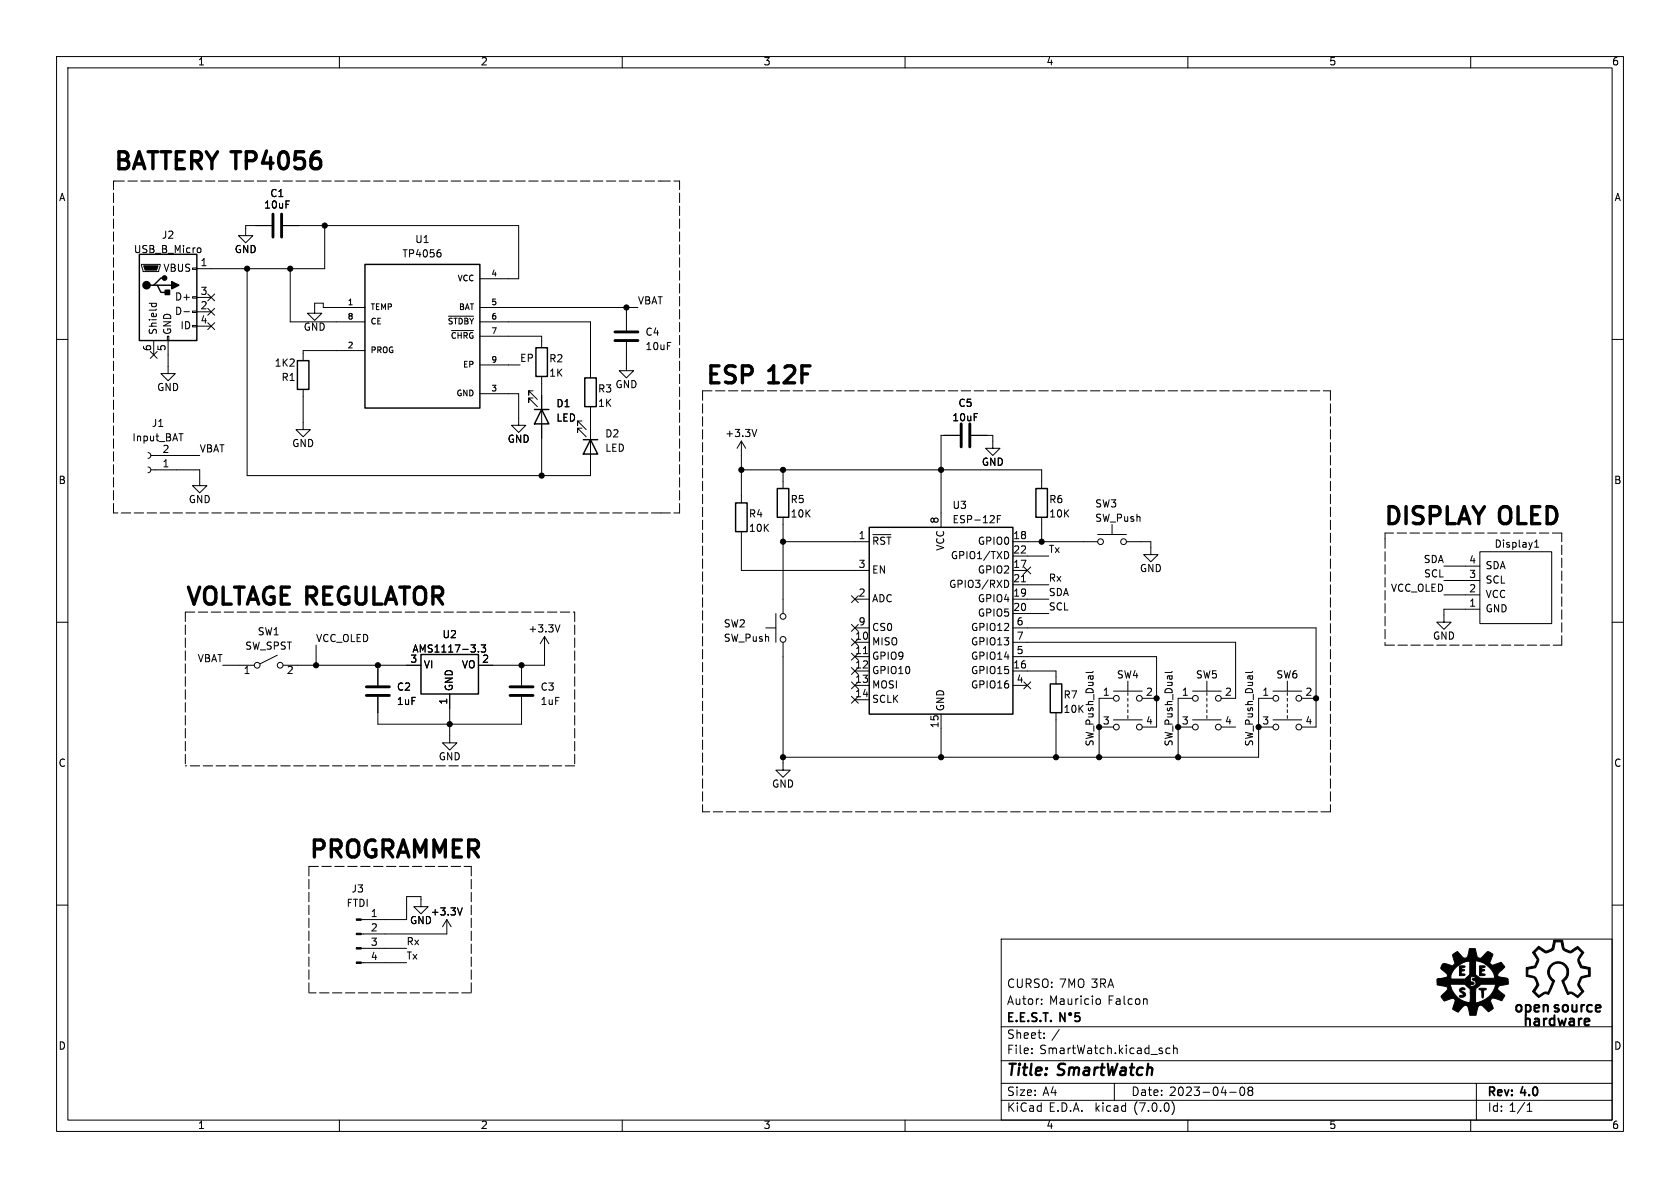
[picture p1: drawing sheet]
<svg xmlns="http://www.w3.org/2000/svg" width="297mm" height="210mm" viewBox="0 0 297 210" stroke-linecap="round" stroke-linejoin="round" font-family="sans-serif">
<g fill="none" stroke="#000" stroke-width=".18">
<path d="M10 10h277v190h-277zM12 12h273v186h-273zM60 10v2M110 10v2M160 10v2M210 10v2M260 10v2M48 39.9h-4.6v1.8h1.3l-1.3 1.2-1.2-1.2h1.2M50 39.9h41.7v9.4h-6.9M57.4 39.9v7.6h-22.6M10 60h2M25 46.7h3.3v.3l-.2 1h-2.8z"/>
<path d="M26.4 53.6h1.2M26.9 53.6l-.1 .4M27.6 53.6v.4M29.6 59.4h.2v.8h-.2zM32.5 55.1h1M34 57.5h.8v.3h-.8zM34 55h.8v.2h-.8zM34 52.5h.8v.2h-.8zM34 47.4h.8v.2h-.8zM34.8 55.1h2.5M34.8 52.6h2.5M34.8 57.7h2.5"/>
<path d="M35.1 43.8l.3 .1 .1 .2v.4l-.4 .2M36.7 57l1.2 1.3M36.7 54.5l1.2 1.2M36.7 52l1.2 1.2M37.9 57l-1.2 1.3M37.9 54.5l-1.2 1.2M37.9 52l-1.2 1.2M43.7 47.5v36.6h60.7v-12.2M51.3 47.5v9.4h13.2M64.5 54.4h-7.4v-.8h-1.5v1.8h1.3l-1.3 1.2-1.2-1.2h1.2M77.6 44.2h.3M77.7 44.6l.3 .3v.3l-.3 .2"/>
<path d="M79.3 55.9h4.4M79.8 58.4h3.9M79.9 56.3h-.4l-.1 .3M80.1 58.8l-.2 .4M80.2 56.3h.6M80.5 58.8v.1M80.5 56.3v1M81 58.8v1M81.5 58.8v1M81.7 56.7l-.2-.4h-.3v1M82 58.8v1M82.5 58.8l.1 .3"/>
<path d="M82.7 56.6l-.1-.3h-.4v1M83 56.3l.4 .5 .3-.5M83.2 58.8l-.2 .4M84.8 54.4h28M84.8 56.9h19.6v9.9M84.8 59.4h11v2.1M110.7 54.4v4M285 60h2M26.6 62.1l1.2 1.2M27.2 60.2v2.5M27.8 62.1l-1.2 1.2M29.7 60.2v5.8h1.3l-1.3 1.3-1.3-1.3h1.3"/>
<path d="M31.6 76.7h.8M53.6 68.8v7.1h1.3l-1.3 1.3-1.3-1.3h1.3M64.5 62h-10.9v1.8M84.8 69.6h6.9v5.6h1.3l-1.3 1.3-1.3-1.3h1.3M84.8 64.5h7.1M94.2 69.1h-.7v.8v-.8l1.5 1.5M94.2 70.4h-.7v.7v-.7l1.5 1.5M95.8 66.5v17.6M102.9 74.4h-.8v.8v-.8l1.5 1.5M102.9 75.7h-.8v.8v-.8l1.5 1.5M110.7 60.5v5h1.3l-1.3 1.3-1.2-1.3h1.2M131.1 78v10.9"/>
<path d="M131.1 78l-.8 1.2M131.1 78l.7 1.2M133.8 75.9l-.4 1.3M169.7 77h-3.3v16.2M171.7 77h3.8v2.2h1.3l-1.3 1.3-1.3-1.3h1.3M26.2 80l.3 .2 .2 .3-.2 .4-.3 .1M26.2 82.6l.3 .1 .2 .4-.2 .3-.3 .2M26.7 83.1h8.6v2.8h1.3l-1.3 1.2-1.3-1.2h1.3M26.7 80.5h8.6M131.1 83.1h53v3.3M131.1 94v6.8h22.6M138.4 95.8h15.3"/>
<path d="M138.4 83.1v3.3M138.4 91.4v17.1M154.3 94.5h3.2M155.2 95.4l-.1-.4h-.6v1.2M156.4 95h-.5l-.2 .3M156.8 95h.7M157.1 95v1.2M176.3 91.7h.4M176.9 91.1h-.6v1.3M177.9 97.5a.68 .68 0 0 1 .4 .6 .68 .68 0 0 1-.4 .7M179.1 95.8h15M179.1 98.3h6.3"/>
<path d="M184.1 91.4v4.4M194.1 94.5h5M196.6 92.7v1.8M199.1 95.8h4.4v2.2h1.2l-1.2 1.3-1.3-1.3h1.3M244.9 94.2v1.1M261.6 97.5h12.7v12.7h-12.7zM271.3 96.7h.7M271.3 95.8l.4-.3v1.2M10 110h2M39.4 117.6h5.6M49 115.8l-3 1.5M50 117.6h24.4"/>
<path d="M55.9 114v3.6M66.8 117.6v3.6M84.6 115.2v.1M85.1 114h.8l-.5 .5 .4 .1v.6l-.2 .1-.5-.1M92.2 117.6v3.6M96.3 112.5v5.1h-11.7M96.3 112.5l-.8 1.3M96.3 112.5l.7 1.3M99 110.4l-.4 1.3M135.4 111h1.8M137.2 108.5v5M138.4 113.5v22.6h1.3l-1.3 1.3-1.2-1.3h1.2"/>
<path d="M150.5 110.4l1.2 1.2M150.5 112.9l1.2 1.2M150.5 115.5l1.2 1.2M150.5 118l1.2 1.2M150.5 105.3l1.2 1.2M151.1 111h2.6M151.1 113.5h2.6M151.1 116.1h2.6M151.1 118.6h2.6M151.1 105.9h2.6M151.7 110.4l-1.2 1.2M151.7 112.9l-1.2 1.2"/>
<path d="M151.7 115.5l-1.2 1.2M151.7 118l-1.2 1.2M151.7 105.3l-1.2 1.2M152.6 115.5h.8M177.6 102.6a.64 .64 0 0 1 .7 .6 .64 .64 0 0 1-.7 .6M179.1 113.5h39.3v9.9h-2.5M179.1 116.1h25.4v12.4h-2.6M179.1 111h53.6v17.5h-2.6M179.1 118.6h7.6v2.3M179.1 100.8h2.5M179.1 105.9h6.3M179.1 108.5h6.3"/>
<path d="M179.1 103.4h6.3M180.6 102.8h.7M181 100.2l1.2 1.2M182.2 100.2l-1.2 1.2M193.3 118.7l-.2 .2h-1.1M207.2 118.7l-.2 .2h-1M221.4 118.7l-.1 .2h-1.1M255.3 105.2h6.3M255.3 102.6h6.3M255.3 100.1h6.3M261.6 107.7h-6.3v2.3h1.2l-1.2 1.3-1.3-1.3h1.3M285 110h2"/>
<path d="M66.8 123.2v4.8h25.4v-4.8M79.5 122.7v8.6h1.3l-1.3 1.3-1.3-1.3h1.3M150.5 120.5l1.2 1.3M150.5 123.1l1.2 1.2M151.1 121.2h2.6M151.1 123.7h2.6M151.7 120.5l-1.2 1.3M151.7 123.1l-1.2 1.2M166.4 126.2v7.7M179.1 121.2h2.5M181 120.5l1.2 1.3M182.2 120.5l-1.2 1.3"/>
<path d="M186.7 126v7.9M194.3 128.5h2.5M196.8 127.3h5.1M196.8 122.2h5.1M196.8 123.4h-2.5v10.5M199.4 120.4v1.8M199.4 122.4v.5M199.4 123.4v.6M199.4 124.5v.5M199.4 125.5v.5M199.4 126.5v.5M201.9 123.4h2.6"/>
<path d="M208.3 128.5h2.5M210.8 127.3h5.1M210.8 122.2h5.1M210.8 123.4h-2.5v10.5M213.4 120.4v1.8M213.4 122.4v.5M213.4 123.4v.6M213.4 124.5v.5M213.4 125.5v.5M213.4 126.5v.5M215.9 128.5h2.5M222.5 128.5h2.5"/>
<path d="M225 127.3h5.1M225 122.2h5.1M225 123.4h-2.5v10.5h-84.1M227.6 120.4v1.8M227.6 122.4v.5M227.6 123.4v.6M227.6 124.5v.5M227.6 125.5v.5M227.6 126.5v.5M230.1 123.4h2.6M10 160h2M285 160h2"/>
<path d="M63.9 170.2h8M63.9 167.6h8M74.4 160.3h-1.2l1.2 1.2 1.3-1.2h-1.3v-1.8h-2.5v4.1h-8M79 162.6v2.5h-15.1M79 162.6l-.8 1.2M79 162.6l.8 1.2M81.7 160.5l-.4 1.3M177 166h108v32h-108zM184.1 177.4v.2M184.1 176.6v.2M193.9 176.6h.4l.2 .2v.6l-.2 .2-.4-.1M202.7 176.6l.1 1"/>
<path d="M60 198v2M110 198v2M160 198v2M177 194.5h108M177 191.5h108M177 187.5h108M177 181.5h108M182.4 186.1v.2M182.4 185.3v.2M184.6 183.4v.2M184.6 182.6v.2M197 191.5v3"/>
<path d="M206.8 185.3h-.4l-.3 .2v.5l.2 .2h.5M207.2 194.8a1.74 1.74 0 0 1 0 2.2M207.5 185.4l.2-.1h.3l.1 1M207.5 184.8v1.5M210 198v2M217.4 193.1h1.1M219.4 192.2h.1a.81 .81 0 0 1 .6 .6 .81 .81 0 0 1-.3 .8l-.1 .1a.81 .81 0 0 1-.6-.7 .81 .81 0 0 1 .3-.8zM220.9 192.8l-.3-.3 .3-.3h.3l.3 .2-.3 .4M220.9 192.8l-.3 .3 .1 .4 .2 .2h.3l.3-.3-.1-.5-.2-.1M220.9 192.8h.3M260 198v2M261 191.5v6.5"/>
<path d="M270 196.5h.8M270 195.4l.4-.4v1.5"/>
<circle cx="194.6" cy="95.8" r=".51"/>
<circle cx="198.6" cy="95.8" r=".51"/>
<circle cx="45.5" cy="117.6" r=".51"/>
<circle cx="49.5" cy="117.6" r=".51"/>
<circle cx="138.4" cy="113" r=".51"/>
<circle cx="138.4" cy="109" r=".51"/>
<circle cx="197.4" cy="123.4" r=".51"/>
<circle cx="197.4" cy="128.5" r=".51"/>
<circle cx="201.4" cy="123.4" r=".51"/>
<circle cx="201.4" cy="128.5" r=".51"/>
<circle cx="211.3" cy="123.4" r=".51"/>
<circle cx="211.3" cy="128.5" r=".51"/>
<circle cx="215.4" cy="123.4" r=".51"/>
<circle cx="215.4" cy="128.5" r=".51"/>
<circle cx="225.6" cy="123.4" r=".51"/>
<circle cx="225.6" cy="128.5" r=".51"/>
<circle cx="229.6" cy="123.4" r=".51"/>
<circle cx="229.6" cy="128.5" r=".51"/>
</g>
<g fill="none" stroke="#000" stroke-width=".3">
<path d="M188.3 179.1v1.5l-.9-1.5v1.5M190.8 179.1h-.7l-.1 .7 .3-.2 .5 .1 .1 .2-.1 .5-.2 .2-.6-.2"/>
<circle cx="189.2" cy="179.3" r=".21"/>
</g>
<g fill="#000" stroke="#000" stroke-width=".18">
<path d="M25.4 47h2.5l-.2 .8h-2zM63 170.1h.9v.2h-.9zM63 167.5h.9v.3h-.9zM63 165h.9v.2h-.9zM63 162.4h.9v.3h-.9zM258.1 174.8h.1a.47 .47 0 0 1 .8 .1h-.6l-.1 .1 .8 .7a.65 .65 0 0 1-.4 .6 .65 .65 0 0 1-.7-.2l.7-.3-.6-.5-.1-.2zM258 170.7l1 .1-.1 .2-.6 .2 .6 .3-.5 .2-.1 .2 .1 .2 .5 .1 .1 .2-1 .1zM255 170.5l.4-.2 1.4 .5 .4-.5-.4-1.5 .9-.6 .5 .6a.76 .76 0 0 0 1.2 .4l.4-1.5h1l.3 1.2a.52 .52 0 0 0 .8 .4l1-1.1a1.13 1.13 0 0 1 1 .6l-.6 1.4 .3 .3 .2 .2 1.6-.6 .6 .8-1.2 1.3a.36 .36 0 0 0 .3 .5l1.5 .3v1l-.8 .1a.73 .73 0 0 0-1 .9l1.2 1-.5 .9-1.6-.5-.3 .3-.1 .4 .5 1.1-.3 .3-.6 .4-1.1-1.1-.4-.1-.3 .4-.4 1.4h-1.1l-.2-1.1a.61 .61 0 0 0-.6-.7 2.81 2.81 0 0 0-1.2 1.2l-1-.5 .4-1.2a.47 .47 0 0 0-.1-.6 .47 .47 0 0 0-.6 0l-1.2 .4-.6-.8 .7-.7a.84 .84 0 0 0 .5-1l-1.8-.4v-.1h2.3a3.8 3.8 0 0 0 3.4 3.2l.1-.4v-1.3h1v1.8a4.2 4.2 0 0 0 3.5-3.3h-2.6l-.9 .7v.8h-1l-.1-.8-.6-.6h.6a.61 .61 0 0 0 1.1 0 .61 .61 0 0 0-.6-.9l-.1-.1 .6-.2v-.2h-.9l.1 .8 .5 .1 .1 .2v.2h-.4a1.23 1.23 0 0 1-1.2 0h-4.9l-.1-.9h5l.8-.8h1.1l.5 .4a.87 .87 0 0 0 1 .2h1.9a3.5 3.5 0 0 0-3.4-3v2.4h-1.1v-2.4a3.6 3.6 0 0 0-3.3 2.8v.4h-2.3l1.5-.4 .2-.1-.1-.4-1.1-1zM261.5 174.8l1-.1 .3 .2-.5 .2-.2 1.3-.1-.2-.1-1.1-.4-.2zM261.6 170.7l.9 .1v.2l-.6 .2 .6 .3-.5 .2-.1 .4 .6 .1v.2l-.9 .1zM272 167.3l1.3 .8 .8-.3a.92 .92 0 0 0 .5-1l.1-.6h1.6l.2 1.5 1.1 .5 1.3-.9 1.1 1.1-.9 1.2 .5 1.2 1.2 .2v.9v-.6l-1.3-.2-.3-.5a1.14 1.14 0 0 1 0-1.6l.4-.6-.7-.7-.9 .6a1.45 1.45 0 0 1-1.6-.4l-.4-1.4h-1l-.1 .6a1.16 1.16 0 0 1-1.2 1.3 .85 .85 0 0 1-1.1-.3l-.5-.4-.1 .1-.7 .6 .4 .6a.99 .99 0 0 1 .1 1.5l-.3 .6-1.4 .2v1.1l.5 .1a1.25 1.25 0 0 1 1.3 1.2l.2 .4-.8 1.2 .8 .7 .9-.6h.7l.8-1.9a1.89 1.89 0 0 1 0-3.2 1.89 1.89 0 0 1 2.8 1.5v.1a1.89 1.89 0 0 1-.8 1.6l.7 1.9h.7l1 .6 .8-.7-.6-.8a1.18 1.18 0 0 1 .2-1.4 1.21 1.21 0 0 1 1.3-.7l.2-.1v-1.3l.3 .1v1.5l-.7 .1a1.04 1.04 0 0 0-1.1 1.1v.3l.7 1.2-1.1 1.1-.8-.6a.84 .84 0 0 0-1 0l-1-2.4a1.66 1.66 0 0 0 .9-1.7 1.66 1.66 0 0 0-1.2-1.4 1.62 1.62 0 0 0-1.8 1.1 1.62 1.62 0 0 0 .9 2l-1.1 2.4a.91 .91 0 0 0-1.2 .2l-.6 .4-.4-.5-.7-.6 .4-.6a1.18 1.18 0 0 0 .2-1.3 1.18 1.18 0 0 0-1.1-.7l-.6-.1v-1.6l1.5-.3 .5-1.1-.9-1.2z"/>
<circle cx="57.4" cy="39.9" r=".46"/>
<circle cx="43.7" cy="47.5" r=".46"/>
<circle cx="51.3" cy="47.5" r=".46"/>
<circle cx="110.7" cy="54.4" r=".46"/>
<circle cx="95.8" cy="84.1" r=".46"/>
<circle cx="131.1" cy="83.1" r=".46"/>
<circle cx="138.4" cy="95.8" r=".46"/>
<circle cx="138.4" cy="83.1" r=".46"/>
<circle cx="166.4" cy="83.1" r=".46"/>
<circle cx="184.1" cy="95.8" r=".46"/>
<circle cx="55.9" cy="117.6" r=".46"/>
<circle cx="66.8" cy="117.6" r=".46"/>
<circle cx="92.2" cy="117.6" r=".46"/>
<circle cx="79.5" cy="128" r=".46"/>
<circle cx="138.4" cy="133.9" r=".46"/>
<circle cx="166.4" cy="133.9" r=".46"/>
<circle cx="186.7" cy="133.9" r=".46"/>
<circle cx="194.3" cy="133.9" r=".46"/>
<circle cx="194.3" cy="128.5" r=".46"/>
<circle cx="204.5" cy="123.4" r=".46"/>
<circle cx="208.3" cy="133.9" r=".46"/>
<circle cx="208.3" cy="128.5" r=".46"/>
<circle cx="222.5" cy="128.5" r=".46"/>
<circle cx="232.7" cy="123.4" r=".46"/>
</g>
<path d="M280.9 181.2h-.2" fill="none" stroke="#000" stroke-width=".36"/>
<path d="M48.3 37.8v4.1M49.8 37.8v4.1M108.7 58.7h4.1M108.7 60.2h4.1M169.9 74.9v4.1M171.4 74.9v4.1M64.8 122.9h4M64.8 121.4h4M90.2 122.9h4M90.2 121.4h4" fill="none" stroke="#000" stroke-width=".51"/>
<g fill="none" stroke="#000" stroke-width=".25">
<path d="M24.6 45h10.2v15.2h-10.2zM27.2 50.4h.6l.6 1.3h1.3M27.8 50.4h2.6M29.1 49.1h-.7l-1.2 1.3h-.7M64.5 46.7h20.3v25.4h-20.3zM52.6 63.8h2v5h-2zM94.5 72.4h2.5M94.7 61.5h2.1v5h-2.1zM95.8 72.4l1.2 2.5h-2.5zM103.1 77.7h2.6M103.4 66.8h2v5.1h-2zM104.4 77.7l1.3 2.6h-2.6z"/>
<path d="M130 88.9h2.1v5.1h-2.1zM137.4 86.4h2v5h-2zM153.7 93.2h25.4v33h-25.4zM183.1 86.4h2.1v5h-2.1zM74.4 115.7h10.2v7h-10.2zM185.7 120.9h2v5.1h-2z"/>
</g>
<g fill="#000" stroke="#000" stroke-width=".25">
<path d="M29.2 51.3h.8v.8h-.8zM30.4 49.8l1.2 .6-1.2 .7z"/>
<circle cx="25.9" cy="50.4" r=".63"/>
<circle cx="29.1" cy="49.1" r=".38"/>
</g>
<g fill="none" stroke="#000" stroke-width=".18" stroke-dasharray="1.7 .6">
<path d="M20.3 32h96.5M116.8 32h3.3M124.2 69.1v74.4M124.2 69.1h111M235.2 69.1v74.4M20.1 90.7v-58.7M116.8 90.7h3.3M116.8 90.7h-96.7M120.1 90.7v-58.7M244.9 95.3v18.7M276.1 94.2h-31.2M32.8 108.2v27.2"/>
<path d="M32.8 108.2h68.8M101.6 108.2v27.2M244.9 114h31.2M276.1 114v-19.8M101.6 135.4h-68.8M54.6 153.2v22.3M54.6 153.2h28.7M83.3 153.2v22.3M235.2 143.5h-111M83.3 175.5h-28.7"/>
</g>
<g font-size="4.2">
<text x="20.3" y="30.5">BATTERY TP4056</text>
<text x="125" y="68.3">ESP 12F</text>
<text x="244.9" y="93.2">DISPLAY OLED</text>
<text x="33" y="107.4">VOLTAGE REGULATOR</text>
<text x="54.9" y="152.1">PROGRAMMER</text>
</g>
<g font-size="2.8">
<text x="178" y="190.8">Title:</text>
<text x="187.1" y="190.8">SmartWatch</text>
</g>
<g font-size="2.5">
<text x="267.4" y="179.5">open source</text>
<text x="269" y="181.9">hardware</text>
</g>
<g font-size="2.1">
<text x="178" y="177.9">Autor:</text>
<text x="178" y="174.9">CURSO: 7MO 3RA</text>
<text x="185.5" y="177.9">Mauricio</text>
<text x="195.9" y="177.9">Falcon</text>
<text x="178" y="183.9">Sheet:</text>
<text x="178" y="181.1">E.E.S.T.</text>
<text x="185.9" y="183.9">/</text>
<text x="178" y="186.6">File:</text>
<text x="183.8" y="186.6">SmartWatch.kicad_sch</text>
<text x="178" y="196.8">KiCad</text>
<text x="178" y="194">Size:</text>
<text x="184.3" y="194">A4</text>
<text x="185.4" y="196.8">E.D.A.</text>
<text x="193.7" y="196.8">kicad</text>
<text x="200" y="194">Date:</text>
<text x="200.6" y="196.8">(7.0.0)</text>
<text x="206.7" y="194">2023-04-08</text>
<text x="263" y="194.2">Rev:</text>
<text x="263" y="196.8">Id: 1/1</text>
<text x="269" y="194.2">4.0</text>
</g>
<g font-size="1.8">
<text x="35" y="11.8">1</text>
<text x="85" y="11.8">2</text>
<text x="135" y="11.8">3</text>
<text x="185" y="11.8">4</text>
<text x="235" y="11.8">5</text>
<text x="285" y="11.8">6</text>
<text x="10.4" y="35.8">A</text>
<text x="47.7" y="35.1">C1</text>
<text x="285.4" y="35.8">A</text>
<text x="46.6" y="37.1">10uF</text>
<text x="23.6" y="45">USB_B_Micro</text>
<text x="28.6" y="42.5">J2</text>
<text x="35.4" y="47.2">1</text>
<text x="41.4" y="45">GND</text>
<text x="71.1" y="45.8">TP4056</text>
<text x="73.3" y="43.2">U1</text>
<text x="28.8" y="48.3">VBUS</text>
<text x="30.8" y="53.4">D+</text>
<text x="35.4" y="52.3">3</text>
<text x="28" y="59.2" transform="rotate(-90 28 59.2)">Shield</text>
<text x="30.5" y="59.2" transform="rotate(-90 30.5 59.2)">GND</text>
<text x="30.8" y="55.9">D-</text>
<text x="31.8" y="58.5">ID</text>
<text x="35.4" y="54.9">2</text>
<text x="35.4" y="57.4">4</text>
<text x="53.6" y="58.7">GND</text>
<text x="112.8" y="54">VBAT</text>
<text x="114.1" y="59.6">C4</text>
<text x="26.9" y="62.1" transform="rotate(-90 26.9 62.1)">6</text>
<text x="29.5" y="62.1" transform="rotate(-90 29.5 62.1)">5</text>
<text x="48.5" y="65.1">1K2</text>
<text x="91.9" y="64.2">EP</text>
<text x="97" y="64.3">R2</text>
<text x="114.1" y="62.2">10uF</text>
<text x="27.7" y="69.4">GND</text>
<text x="49.7" y="67.6">R1</text>
<text x="97" y="66.9">1K</text>
<text x="105.7" y="69.7">R3</text>
<text x="108.7" y="68.9">GND</text>
<text x="26.8" y="75.8">J1</text>
<text x="98.3" y="72.3">D1</text>
<text x="98.3" y="74.8">LED</text>
<text x="105.7" y="72.2">1K</text>
<text x="106.9" y="77.6">D2</text>
<text x="128.2" y="77.5">+3.3V</text>
<text x="168.3" y="74.7">10uF</text>
<text x="169.4" y="72.2">C5</text>
<text x="23.3" y="78.3">Input_BAT</text>
<text x="28.7" y="82.8">1</text>
<text x="28.7" y="80.3">2</text>
<text x="35.3" y="80.2">VBAT</text>
<text x="51.6" y="79.3">GND</text>
<text x="89.7" y="78.5">GND</text>
<text x="106.9" y="80.1">LED</text>
<text x="173.5" y="82.6">GND</text>
<text x="10.3" y="85.8">B</text>
<text x="33.3" y="89.2">GND</text>
<text x="139.7" y="89.2">R5</text>
<text x="185.4" y="89.2">R6</text>
<text x="193.6" y="90">SW3</text>
<text x="285.3" y="85.8">B</text>
<text x="132.3" y="91.8">R4</text>
<text x="132.3" y="94.3">10K</text>
<text x="139.7" y="91.8">10K</text>
<text x="151.7" y="95.5">1</text>
<text x="166.1" y="92.6" transform="rotate(-90 166.1 92.6)">8</text>
<text x="168.3" y="92.8">ESP-12F</text>
<text x="168.3" y="90.2">U3</text>
<text x="179.1" y="95.5">18</text>
<text x="185.4" y="91.8">10K</text>
<text x="193.6" y="92.5">SW_Push</text>
<text x="151.7" y="100.6">3</text>
<text x="154.2" y="97.2">~{RST}</text>
<text x="154.2" y="101.7">EN</text>
<text x="167.2" y="97.5" transform="rotate(-90 167.2 97.5)">VCC</text>
<text x="168" y="99.1">GPIO1/TXD</text>
<text x="172.8" y="101.7">GPIO2</text>
<text x="172.8" y="96.6">GPIO0</text>
<text x="179.1" y="100.6">17</text>
<text x="179.1" y="98">22</text>
<text x="185.4" y="97.9">Tx</text>
<text x="201.5" y="101.4">GND</text>
<text x="251.6" y="99.7">SDA</text>
<text x="259.7" y="99.8">4</text>
<text x="262.6" y="100.9">SDA</text>
<text x="264.2" y="97.1">Display1</text>
<text x="151.7" y="105.7">2</text>
<text x="154.2" y="106.7">ADC</text>
<text x="167.7" y="104.2">GPIO3/RXD</text>
<text x="172.8" y="106.7">GPIO4</text>
<text x="179.1" y="105.7">19</text>
<text x="179.1" y="103.1">21</text>
<text x="185.4" y="105.6">SDA</text>
<text x="185.4" y="103">Rx</text>
<text x="245.8" y="104.8">VCC_OLED</text>
<text x="251.6" y="102.3">SCL</text>
<text x="259.7" y="107.4">1</text>
<text x="259.7" y="104.9">2</text>
<text x="259.7" y="102.4">3</text>
<text x="262.6" y="106">VCC</text>
<text x="262.6" y="103.4">SCL</text>
<text x="45.5" y="112.6">SW1</text>
<text x="55.9" y="113.7">VCC_OLED</text>
<text x="78.2" y="113.1">U2</text>
<text x="93.4" y="112.1">+3.3V</text>
<text x="127.9" y="111.2">SW2</text>
<text x="127.9" y="113.7">SW_Push</text>
<text x="151.1" y="113.3">10</text>
<text x="151.7" y="110.7">9</text>
<text x="154.2" y="111.8">CS0</text>
<text x="171.5" y="111.8">GPIO12</text>
<text x="172.8" y="109.3">GPIO5</text>
<text x="179.1" y="108.2">20</text>
<text x="179.7" y="110.7">6</text>
<text x="179.7" y="113.3">7</text>
<text x="185.4" y="108.1">SCL</text>
<text x="253.3" y="113.3">GND</text>
<text x="262.6" y="108.5">GND</text>
<text x="34.8" y="117.3">VBAT</text>
<text x="43" y="119.5">1</text>
<text x="43.3" y="115.1">SW_SPST</text>
<text x="50.6" y="119.5">2</text>
<text x="72.5" y="117.3">3</text>
<text x="72.8" y="115.6">AMS1117-3.3</text>
<text x="74.9" y="118.4">VI</text>
<text x="81.5" y="118.4">VO</text>
<text x="85.2" y="117.3">2</text>
<text x="151.1" y="115.8">11</text>
<text x="151.1" y="118.4">12</text>
<text x="154.2" y="114.4">MISO</text>
<text x="154.2" y="116.9">GPIO9</text>
<text x="154.2" y="119.4">GPIO10</text>
<text x="171.5" y="119.4">GPIO15</text>
<text x="171.5" y="116.9">GPIO14</text>
<text x="171.5" y="114.4">GPIO13</text>
<text x="179.1" y="118.4">16</text>
<text x="179.7" y="115.8">5</text>
<text x="70.1" y="122.4">C2</text>
<text x="70.1" y="124.9">1uF</text>
<text x="79.2" y="124.6" transform="rotate(-90 79.2 124.6)">1</text>
<text x="80.3" y="122.2" transform="rotate(-90 80.3 122.2)">GND</text>
<text x="95.5" y="122.4">C3</text>
<text x="95.5" y="124.9">1uF</text>
<text x="151.1" y="120.9">13</text>
<text x="151.1" y="123.4">14</text>
<text x="154.2" y="122">MOSI</text>
<text x="154.2" y="124.5">SCLK</text>
<text x="167.2" y="125.7" transform="rotate(-90 167.2 125.7)">GND</text>
<text x="171.5" y="122">GPIO16</text>
<text x="179.7" y="120.9">4</text>
<text x="188" y="123.8">R7</text>
<text x="194.9" y="123.2">1</text>
<text x="197.4" y="120.2">SW4</text>
<text x="202.5" y="123.2">2</text>
<text x="208.9" y="123.2">1</text>
<text x="211.4" y="120.2">SW5</text>
<text x="216.5" y="123.2">2</text>
<text x="223.1" y="123.2">1</text>
<text x="225.6" y="120.2">SW6</text>
<text x="230.7" y="123.2">2</text>
<text x="166.1" y="128.8" transform="rotate(-90 166.1 128.8)">15</text>
<text x="188" y="126.3">10K</text>
<text x="193.6" y="132" transform="rotate(-90 193.6 132)">SW_Push_Dual</text>
<text x="194.9" y="128.3">3</text>
<text x="202.5" y="128.3">4</text>
<text x="207.6" y="132" transform="rotate(-90 207.6 132)">SW_Push_Dual</text>
<text x="208.9" y="128.3">3</text>
<text x="216.5" y="128.3">4</text>
<text x="221.8" y="132" transform="rotate(-90 221.8 132)">SW_Push_Dual</text>
<text x="223.1" y="128.3">3</text>
<text x="230.7" y="128.3">4</text>
<text x="10.3" y="135.8">C</text>
<text x="77.5" y="134.7">GND</text>
<text x="285.3" y="135.8">C</text>
<text x="136.4" y="139.5">GND</text>
<text x="61.2" y="160.6">FTDI</text>
<text x="62.1" y="158.1">J3</text>
<text x="65.5" y="162.3">1</text>
<text x="65.5" y="164.8">2</text>
<text x="65.5" y="167.4">3</text>
<text x="71.9" y="167.3">Rx</text>
<text x="72.4" y="163.6">GND</text>
<text x="76.1" y="162.1">+3.3V</text>
<text x="65.5" y="169.9">4</text>
<text x="71.9" y="169.8">Tx</text>
<text x="10.3" y="185.8">D</text>
<text x="285.3" y="185.8">D</text>
<text x="35" y="199.8">1</text>
<text x="85" y="199.8">2</text>
<text x="135" y="199.8">3</text>
<text x="185" y="199.8">4</text>
<text x="235" y="199.8">5</text>
<text x="285" y="199.8">6</text>
</g>
<g font-size="1.4">
<text x="80.7" y="50">VCC</text>
<text x="86.8" y="49">4</text>
<text x="61.4" y="54.1">1</text>
<text x="61.4" y="56.6">8</text>
<text x="65.5" y="55.1">TEMP</text>
<text x="65.5" y="57.6">CE</text>
<text x="79" y="58.1">~{STDBY}</text>
<text x="81" y="55.1">BAT</text>
<text x="86.8" y="54.1">5</text>
<text x="86.8" y="56.6">6</text>
<text x="86.8" y="59.2">7</text>
<text x="61.4" y="61.7">2</text>
<text x="65.5" y="62.7">PROG</text>
<text x="79.5" y="60.6">~{CHRG}</text>
<text x="81.7" y="65.2">EP</text>
<text x="86.8" y="64.3">9</text>
<text x="80.5" y="70.3">GND</text>
<text x="86.8" y="69.3">3</text>
</g>
</svg>
